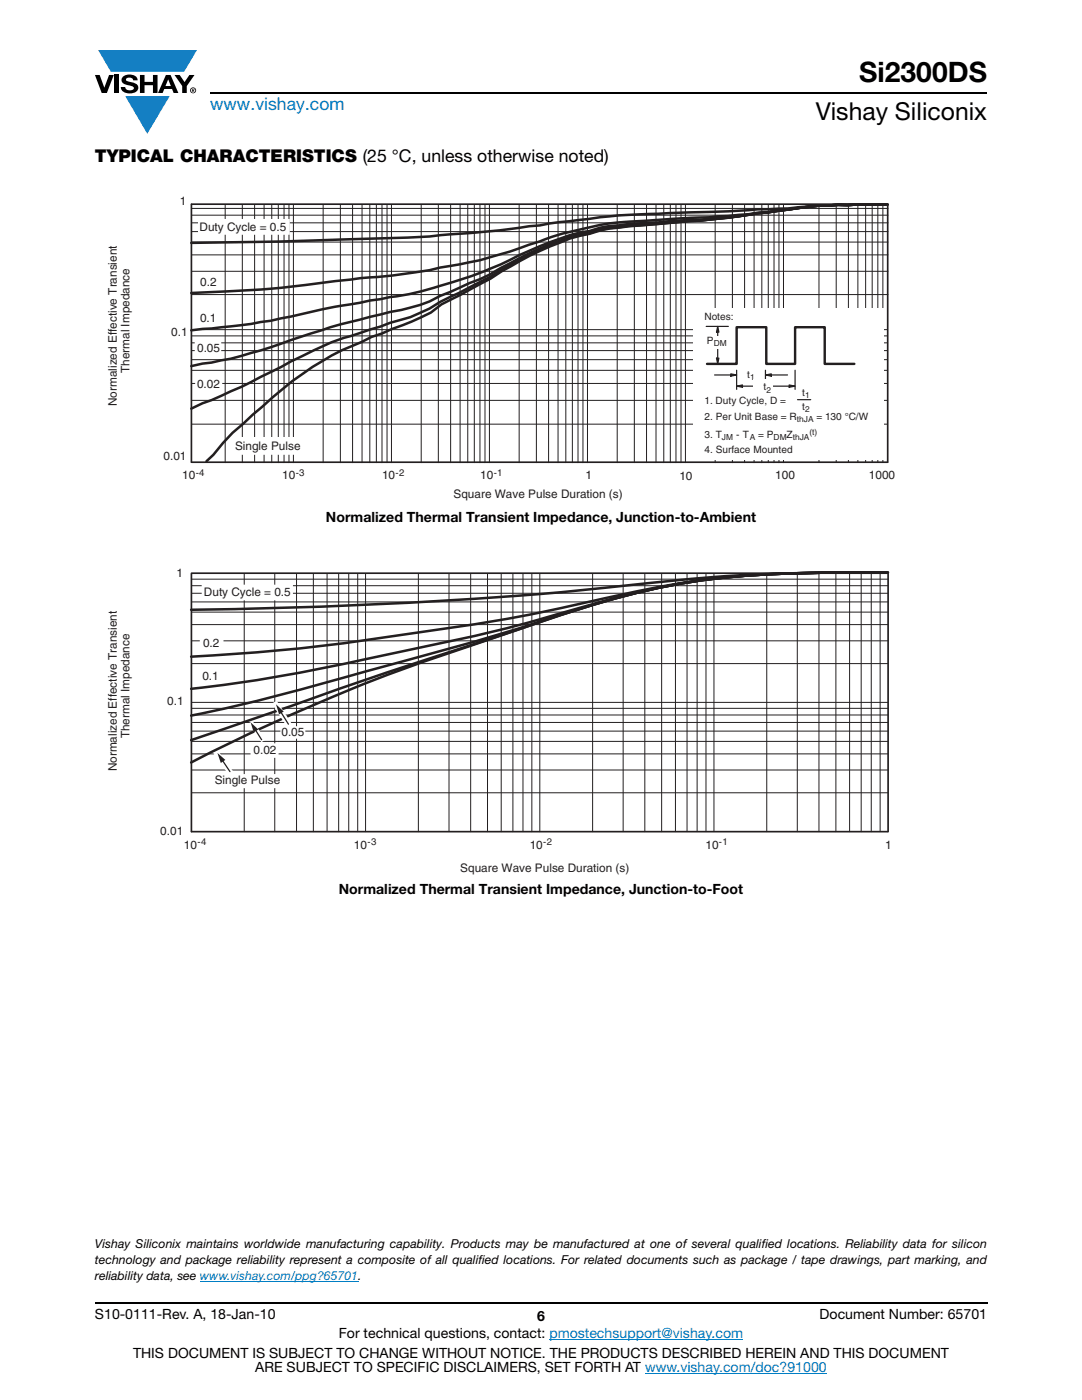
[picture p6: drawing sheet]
<svg xmlns="http://www.w3.org/2000/svg" width="216mm" height="279mm" viewBox="0 0 216 279" stroke-linecap="round" stroke-linejoin="round" font-family="sans-serif">
<g fill="#147fc3">
<path d="M19.6 10h19.7l-2.6 4.3h-1.1h-13.5z"/>
<path d="M25 19.2h8.9l-4.5 7.5z"/>
</g>
<g fill="#000">
<path d="M18.9 15h1l.9 2.5 1-2.5h.9l-1.4 3.6h-1zM22.9 15h.9v3.6h-.9zM24.6 15.3a2.1 2.1 0 0 1 2.8 .3l.1 .4h-.9a.79 .79 0 0 0-.7-.5 .79 .79 0 0 0-.8 .4l.3 .3 1 .2a1.08 1.08 0 0 1 1.2 1 1.08 1.08 0 0 1-1.1 1.2 1.73 1.73 0 0 1-2.4-1.2h.9a.96 .96 0 0 0 .8 .6 .96 .96 0 0 0 .9-.4 1.31 1.31 0 0 0-1.2-.6 1.03 1.03 0 0 1-1.1-.6 1.03 1.03 0 0 1 .2-1.1zM27.9 15h.9v1.3h1.7v-1.3h.9v3.6h-.9v-1.6h-1.7v1.6h-.9zM34.8 15h1.1l.9 1.4 1-1.4h1l-1.5 2.2v1.4h-.9v-1.4z"/>
<path d="M33.6 15.9l.5 1.3h-1.1zM33.1 15l-1.6 3.6h1l.3-.8h1.5l.3 .8h1l-1.6-3.6z"/>
<path d="M38.4 17.8h.2v.2h-.2zM38.3 17.7v.7h.1v-.3l.4 .3-.2-.3 .2-.2-.1-.2z"/>
<path d="M38.1 18a.46 .46 0 0 1 .9 0 .46 .46 0 0 1-.9 0zM37.9 18a.6 .6 0 0 0 1.2 0 .6 .6 0 0 0-1.2 0z"/>
</g>
<path d="M42 18.6h155M18.9 260h178.1" fill="none" stroke="#000" stroke-width=".36"/>
<path d="M39.9 255.7h31.6M109.6 267.3h38.7M128.7 274h36.3" fill="none" stroke="#007ec4" stroke-width=".2"/>
<path d="M21.3 39h157.3v60.9h-157.3z" fill="#fff"/>
<path d="M177.1 40.8l-13.9 .2-6 .6-6 .2-7.5 .4a393.7 393.7 0 0 0-23.9 1.1l-8.3 1a307.8 307.8 0 0 1-39.4 3.4l-16.4 .5-17.5 .3M177.1 40.8l-8 .1a89.8 89.8 0 0 0-15.9 1.5h-2l-1.9 .4-4.1 .3-15 .9a70.9 70.9 0 0 0-21.4 3.7l-1.1 .5a116.4 116.4 0 0 1-16 4.6l-3.8 .6-2.2 .5-5.4 .8-11.4 1.2a249 249 0 0 1-30.7 2.6M177.1 40.8l-8 .1a89.8 89.8 0 0 0-15.9 1.5l-9.9 1.2-7.9 .5a185.2 185.2 0 0 0-15.6 1.3l-2.3 .7a43.5 43.5 0 0 0-11.9 4l-1.9 .8a96.4 96.4 0 0 1-21.8 7.7l-15.9 2.8a166.2 166.2 0 0 1-23.8 4.2l-4 .3M177.1 40.8l-8 .1a88.9 88.9 0 0 0-14.9 1.3l-1 .2a215.3 215.3 0 0 1-21.7 2.1l-6.1 .5a27 27 0 0 0-7.9 1.4l-1.9 .4a73.2 73.2 0 0 0-17.9 8l-9.8 4.2a27.4 27.4 0 0 1-10.1 3.3l-1.9 .5a221.2 221.2 0 0 0-23.9 7.1l-1.9 .5a46.3 46.3 0 0 1-9.7 2.2l-2.2 .5M177.1 40.8l-8 .1a89.6 89.6 0 0 0-15.9 1.5l-2 .2a181.4 181.4 0 0 1-17.8 1.9l-8 .6-3.8 .4-1.8 .4-2.3 .7a29 29 0 0 0-7.9 2.4l-4 1.9-5.7 3-2.2 1.4-9.8 4.9a30.6 30.6 0 0 1-10.1 4.2l-1.9 .8a92.4 92.4 0 0 0-11.8 4l-6.1 3a146.4 146.4 0 0 1-17.6 8.3l-2.2 1.1M177.1 40.8l-7.9 .1a89.1 89.1 0 0 0-15.9 1.5l-2 .2a165.4 165.4 0 0 1-15.8 1.7l-13.8 1.3-1.8 .3-2.2 .8-4 .9a71.7 71.7 0 0 0-15.8 8l-9.8 5.1-2.1 1.7a105.7 105.7 0 0 1-11.9 4.8l-1.9 1.1a59.4 59.4 0 0 0-19.8 12.8l-6 5.3-3.8 4.4-1.4 1.3" fill="none" stroke="#231f20" stroke-width=".5"/>
<g fill="none" stroke="#231f20" stroke-width=".2">
<path d="M38.3 44.5h138.9M38.3 42.9h138.9M38.3 46.2h138.9M38.3 58.8h138.9M38.3 54.1h138.9M38.3 50.9h138.9M38.3 48.3h138.9M38.3 41.6h138.9M44.9 40.8v51.5M48.4 40.8v51.5M50.8 40.8v51.5M52.7 40.8v51.5"/>
<path d="M54.2 40.9v51.4M55.5 40.8v51.5M56.7 40.8v51.5M57.7 40.8v51.5M58.5 40.9v51.4M64.5 40.9v51.4M67.9 40.9v51.4M70.4 40.9v51.4M72.2 40.9v51.4M73.8 40.9v51.4M75.1 40.9v51.4M76.2 40.9v51.4"/>
<path d="M77.2 40.9v51.4M78.1 40.9v51.4M84 40.9v51.4M87.5 40.9v51.4M89.9 40.9v51.4M91.8 40.9v51.4M93.3 40.9v51.4M94.6 40.9v51.4M95.8 40.9v51.4M96.8 40.9v51.4M97.7 40.9v51.4M103.6 40.9v51.4"/>
<path d="M107 40.9v51.4M109.5 40.9v51.4M111.4 40.9v51.4M112.9 40.9v51.4M114.2 40.9v51.4M115.3 40.9v51.4M116.3 40.9v51.4M117.2 40.9v51.4M123.2 40.9v51.4M126.6 40.9v51.4M129 40.9v51.4M130.9 40.9v51.4"/>
<path d="M132.4 40.9v51.4M133.8 40.9v51.4M134.9 40.9v51.4M135.9 40.9v51.4M136.8 40.9v51.4M142.7 40.9v51.4M146.1 40.9v51.4M148.6 40.9v51.4M150.5 40.9v51.4M152 40.9v51.4M153.3 40.9v51.4M154.4 40.9v51.4"/>
<path d="M155.4 40.9v51.4M156.3 40.9v51.4M163.4 40.8v51.5M166.9 40.8v51.5M169.3 40.8v51.5M171.2 40.8v51.5M172.7 40.8v51.5M174 40.8v51.5M175.2 40.8v51.5M176.2 40.8v51.5M38.3 65.8h138.7M38.3 79.9h138.7"/>
<path d="M38.3 76.5h138.7M38.3 73.9h138.7M38.3 71.8h138.7M38.3 70h138.7M38.3 68.4h138.7M38.3 67h138.7M38.3 84.6h138.7"/>
</g>
<path d="M138.3 61.5h38.1v30.2h-38.1z" fill="#fff"/>
<path d="M140.9 65.1h4.4M147 73.9v3.8M152.7 73.9v1.9M158.6 73.9v3.8" fill="none" stroke="#231f20" stroke-width=".24"/>
<path d="M147 77.1l1.2-.3v.5z" fill="#231f20"/>
<path d="M147 77.1l1.2-.3v.5zM147.8 77.1h3.6" fill="none" stroke="#231f20" stroke-width=".24"/>
<path d="M157.5 76.8l1.2 .3-1.2 .2z" fill="#231f20"/>
<path d="M154.2 77.1h3.6M157.5 76.8l1.2 .3-1.2 .2z" fill="none" stroke="#231f20" stroke-width=".24"/>
<path d="M145.8 74.6l1.2 .2-1.2 .3z" fill="#231f20"/>
<path d="M142.6 74.8h3.5M145.8 74.6l1.2 .2-1.2 .3z" fill="none" stroke="#231f20" stroke-width=".24"/>
<path d="M152.7 74.8l1.2-.2v.5z" fill="#231f20"/>
<path d="M152.7 74.8l1.2-.2v.5zM153.6 74.8h3.5" fill="none" stroke="#231f20" stroke-width=".24"/>
<g fill="#fff">
<path d="M147.5 73.2h3.9v2.5h-3.9z"/>
<path d="M150.3 75.8h3.9v2.4h-3.9z"/>
</g>
<path d="M143 71.5h.4l-.2 1.1z" fill="#231f20"/>
<path d="M143 71.5h.4l-.2 1.1zM143.2 68.4v3.4" fill="none" stroke="#231f20" stroke-width=".24"/>
<path d="M143.2 65.1l.2 1.2h-.4z" fill="#231f20"/>
<path d="M143.2 66v3.4M143.2 65.1l.2 1.2h-.4z" fill="none" stroke="#231f20" stroke-width=".24"/>
<path d="M139.9 67.2h6.3v2.4h-6.3z" fill="#fff"/>
<path d="M141.1 72.6h5.9v-7.3h5.9v7.3h5.8v-7.3h5.9v7.3h5.9" fill="none" stroke="#231f20" stroke-width=".48"/>
<path d="M159.1 79.8h2.7" fill="none" stroke="#231f20" stroke-width=".24"/>
<path d="M39.7 43.9h18v2.8h-18z" fill="#fff"/>
<path d="M39.7 43.9h18v2.8h-18z" fill="none" stroke="#fff" stroke-width=".34"/>
<path d="M46.7 87.4h13.7v3.2h-13.7z" fill="#fff"/>
<path d="M46.7 87.4h13.7v3.2h-13.7z" fill="none" stroke="#fff" stroke-width=".34"/>
<path d="M39.1 75h5.1v2.7h-5.1z" fill="#fff"/>
<path d="M39.1 75h5.1v2.7h-5.1z" fill="none" stroke="#fff" stroke-width=".34"/>
<path d="M39 67.9h5v2.8h-5z" fill="#fff"/>
<path d="M39 67.9h5v2.8h-5z" fill="none" stroke="#fff" stroke-width=".34"/>
<path d="M177.1 40.7l-138.9 .1v51.4h138.9M177.1 40.8v51.4" fill="none" stroke="#231f20" stroke-width=".34"/>
<path d="M21.3 113.1h156.6v61.5h-156.6z" fill="#fff"/>
<path d="M177.1 114.3a300.7 300.7 0 0 0-34.7 1.2 165.2 165.2 0 0 0-34.8 8.7l-31.1 10.2-38.4 13.3M177.1 114.3a300.6 300.6 0 0 0-36.7 1.4 382 382 0 0 0-30.8 6.2 654.7 654.7 0 0 1-40.6 6.4 395.1 395.1 0 0 1-30.9 2.8M177.1 114.3a301 301 0 0 0-34.7 1.2 163.4 163.4 0 0 0-34.8 8.7l-1.9 .7a533.6 533.6 0 0 0-38.9 14 374.2 374.2 0 0 0-28.7 13.3M177.2 114.2a384 384 0 0 0-56 3.1 941 941 0 0 1-83.1 4.4M38.1 137.5a349.8 349.8 0 0 0 40.6-7.2 374.1 374.1 0 0 0 40.4-10 147.8 147.8 0 0 1 42.5-6h15.4a299.7 299.7 0 0 0-34.6 1.2 172.7 172.7 0 0 0-34.8 8.6 1003.1 1003.1 0 0 1-40.5 11.5l-15.4 4.2-13.6 3" fill="none" stroke="#231f20" stroke-width=".5"/>
<g fill="none" stroke="#231f20" stroke-width=".2">
<path d="M38.2 115.6h138.9M38.2 118.4h138.9M38.2 116.9h138.9M48.7 114.5v51.5M54.8 114.5v51.5M59.2 114.5v51.5M62.5 114.5v51.5M65.3 114.5v51.5M67.6 114.5v51.5M69.6 114.5v51.5M71.4 114.5v51.5M72.9 114.5v51.5"/>
<path d="M83.5 114.5v51.5M89.6 114.5v51.5M93.9 114.5v51.5M97.3 114.5v51.5M100 114.5v51.5M102.3 114.5v51.5M104.4 114.5v51.5M106.1 114.5v51.5M107.7 114.5v51.5M118.2 114.5v51.5M124.3 114.5v51.5M128.7 114.5v51.5"/>
<path d="M132 114.5v51.5M134.8 114.5v51.5M137.1 114.5v51.5M139.1 114.5v51.5M140.9 114.5v51.5M142.5 114.5v51.5M153 114.5v51.5M159.1 114.5v51.5M163.4 114.5v51.5M166.8 114.5v51.5M169.5 114.5v51.5M171.8 114.5v51.5"/>
<path d="M173.8 114.5v51.5M175.6 114.5v51.5M38.2 132.4h138.9M38.2 127.9h138.9M38.2 124.7h138.9M38.2 122.2h138.9M38.2 120.1h138.9M38.2 158.2h138.9M38.2 153.7h138.9M38.2 150.5h138.9M38.2 148h138.9M38.2 145.9h138.9"/>
<path d="M38.2 144.2h138.9M38.2 142.7h138.9M38.2 141.4h138.9M38.2 140.2h138.9"/>
</g>
<path d="M40.4 116.8h17.9v2.8h-17.9z" fill="#fff"/>
<path d="M40.4 116.8h17.9v2.8h-17.9z" fill="none" stroke="#fff" stroke-width=".34"/>
<path d="M49.5 144.4l.9-.5 2.6 3.7-.8 .5z" fill-rule="evenodd" fill="#fff"/>
<path d="M50.2 148.5h5.2v2.6h-5.2z" fill="#fff"/>
<path d="M50.2 148.5h5.2v2.6h-5.2z" fill="none" stroke="#fff" stroke-width=".34"/>
<path d="M42.6 150.4l.9-.5 3 4-1 .5z" fill-rule="evenodd" fill="#fff"/>
<path d="M42.8 154.7h13.1v2.4h-13.1z" fill="#fff"/>
<path d="M42.8 154.7h13.1v2.4h-13.1z" fill="none" stroke="#fff" stroke-width=".34"/>
<path d="M40 127h4.4v2.7h-4.4z" fill="#fff"/>
<path d="M40 127h4.4v2.7h-4.4z" fill="none" stroke="#fff" stroke-width=".34"/>
<path d="M54.2 140.4l1-.6 2.9 4.5-.9 .6z" fill-rule="evenodd" fill="#fff"/>
<path d="M56.1 145.1h4.7v2.2h-4.7z" fill="#fff"/>
<path d="M56.1 145.1h4.7v2.2h-4.7z" fill="none" stroke="#fff" stroke-width=".34"/>
<path d="M38.2 114.5v51.5h138.9M38.2 114.4h138.9M177.2 114.5v51.5" fill="none" stroke="#231f20" stroke-width=".34"/>
<path d="M56 142l1.6 2.5" fill="none" stroke="#231f20" stroke-width=".25"/>
<path d="M55.1 140.6l1.5 1.4-.9 .6z" fill="#231f20"/>
<path d="M50.9 145.6l1.3 2.1" fill="none" stroke="#231f20" stroke-width=".25"/>
<path d="M50 144.2l1.6 1.4-1 .6z" fill="#231f20"/>
<path d="M44.3 151.6l1.6 2.4" fill="none" stroke="#231f20" stroke-width=".25"/>
<path d="M43.4 150.3l1.6 1.4-.9 .6z" fill="#231f20"/>
<text font-size="5.6" x="171.4" y="16.4">Si2300DS</text>
<text font-size="4.9" x="162.8" y="24">Vishay Siliconix</text>
<text font-size="3.5" fill="#007ec4" x="42" y="21.9">www.vishay.com</text>
<text font-size="3.5" x="18.9" y="32.3">TYPICAL CHARACTERISTICS (25 °C, unless otherwise noted)</text>
<g font-size="2.8">
<text x="65" y="104.1">Normalized Thermal Transient Impedance, Junction-to-Ambient</text>
<text x="67.6" y="178.5">Normalized Thermal Transient Impedance, Junction-to-Foot</text>
<text x="18.9" y="263.3">S10-0111-Rev. A, 18-Jan-10</text>
<text x="107.2" y="263.6">6</text>
<text x="163.6" y="263.3">Document Number: 65701</text>
<text x="67.6" y="267.1">For technical questions, contact: pmostechsupport@vishay.com</text>
<text x="26.5" y="271">THIS DOCUMENT IS SUBJECT TO CHANGE WITHOUT NOTICE. THE PRODUCTS DESCRIBED HEREIN AND THIS DOCUMENT</text>
<text x="50.9" y="273.8">ARE SUBJECT TO SPECIFIC DISCLAIMERS, SET FORTH AT www.vishay.com/doc?91000</text>
</g>
<g font-size="2.5">
<text x="18.9" y="249.1">Vishay Siliconix maintains worldwide manufacturing capability. Products may be manufactured at one of several qualified locations. Reliability data for silicon</text>
<text x="18.9" y="252.3">technology and package reliability represent a composite of all qualified locations. For related documents such as package / tape drawings, part marking, and</text>
<text x="18.9" y="255.5">reliability data, see www.vishay.com/ppg?65701.</text>
</g>
<g font-size="2.4" fill="#231f20">
<text x="35.9" y="41">1</text>
<text x="39.8" y="46.2">Duty Cycle = 0.5</text>
<text x="39.9" y="57.1">0.2</text>
<text x="39.9" y="64.2">0.1</text>
<text x="34.2" y="67">0.1</text>
<text x="39.3" y="70.2">0.05</text>
<text x="25.9" y="74.4" transform="rotate(-90 25.9 74.4)">Thermal Impedance</text>
<text x="39.3" y="77.4">0.02</text>
<text x="23.3" y="81" transform="rotate(-90 23.3 81)">Normalized Effective Transient</text>
<text x="46.9" y="89.9">Single Pulse</text>
<text x="32.6" y="91.9">0.01</text>
<text x="36.4" y="95.6">10</text>
<text x="56.3" y="95.6">10</text>
<text x="76.2" y="95.6">10</text>
<text x="95.8" y="95.6">10</text>
<text x="116.8" y="95.6">1</text>
<text x="135.6" y="95.8">10</text>
<text x="154.7" y="95.6">100</text>
<text x="173.4" y="95.6">1000</text>
<text x="90.5" y="99.4">Square Wave Pulse Duration (s)</text>
<text x="35.2" y="115.1">1</text>
<text x="40.7" y="119">Duty Cycle = 0.5</text>
<text x="40.5" y="129.2">0.2</text>
<text x="40.4" y="135.7">0.1</text>
<text x="33.4" y="140.6">0.1</text>
<text x="25.9" y="147.4" transform="rotate(-90 25.9 147.4)">Thermal Impedance</text>
<text x="56.2" y="146.9">0.05</text>
<text x="23.3" y="153.9" transform="rotate(-90 23.3 153.9)">Normalized Effective Transient</text>
<text x="50.6" y="150.6">0.02</text>
<text x="42.8" y="156.6">Single Pulse</text>
<text x="32" y="166.6">0.01</text>
<text x="36.7" y="169.4">10</text>
<text x="70.6" y="169.4">10</text>
<text x="105.7" y="169.4">10</text>
<text x="140.8" y="169.4">10</text>
<text x="176.6" y="169.4">1</text>
<text x="91.8" y="174">Square Wave Pulse Duration (s)</text>
</g>
<g font-size="2" fill="#231f20">
<text x="140.6" y="64">Notes:</text>
<text x="141.1" y="68.6">P</text>
<text x="149.1" y="75.4">t</text>
<text x="152.4" y="77.9">t</text>
<text x="140.6" y="80.6">1. Duty Cycle, D =</text>
<text x="140.6" y="83.8">2. Per Unit Base = R</text>
<text x="160.1" y="79.1">t</text>
<text x="160.1" y="81.8">t</text>
<text x="162.9" y="83.8">= 130 °C/W</text>
<text x="140.6" y="87.3">3. T</text>
<text x="146.9" y="87.3">- T</text>
<text x="151.3" y="87.3">= P</text>
<text x="157" y="87.3">Z</text>
<text x="140.6" y="90.5">4. Surface Mounted</text>
</g>
<g font-size="1.9" fill="#231f20">
<text x="39.1" y="94.9">-4</text>
<text x="59" y="94.9">-3</text>
<text x="78.9" y="94.9">-2</text>
<text x="98.5" y="94.9">-1</text>
<text x="39.4" y="168.7">-4</text>
<text x="73.3" y="168.7">-3</text>
<text x="108.4" y="168.7">-2</text>
<text x="143.5" y="168.7">-1</text>
</g>
<g font-size="1.7" fill="#231f20">
<text x="142.4" y="69.1">DM</text>
<text x="149.7" y="75.8">1</text>
<text x="152.9" y="78.4">2</text>
<text x="160.6" y="79.5">1</text>
<text x="160.6" y="82.2">2</text>
<text x="144" y="87.8">JM</text>
<text x="149.6" y="87.8">A</text>
<text x="154.4" y="87.8">DM</text>
<text x="158.2" y="87.8">thJA</text>
<text x="159" y="84.2">thJA</text>
<text x="161.5" y="86.7">(t)</text>
</g>
</svg>
